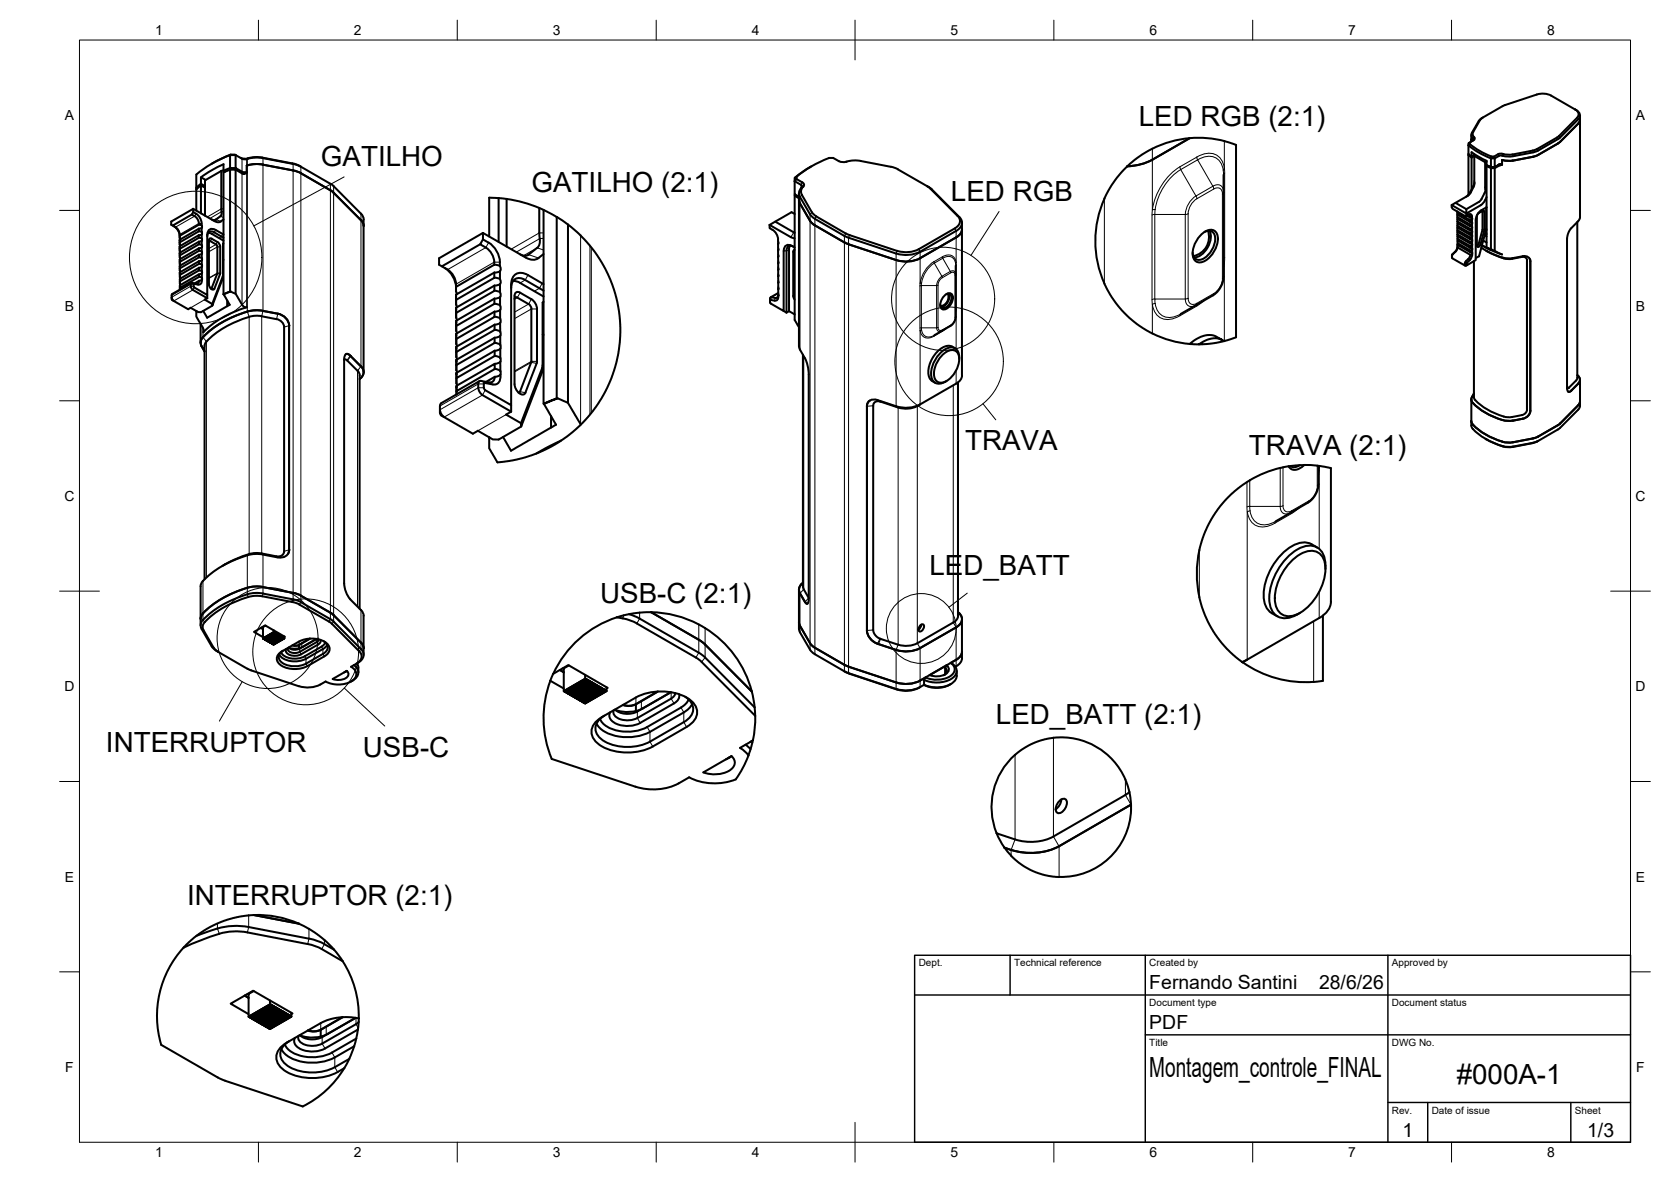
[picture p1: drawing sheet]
<svg xmlns="http://www.w3.org/2000/svg" width="420mm" height="297mm" viewBox="0 0 420 297" stroke-linecap="round" stroke-linejoin="round" font-family="sans-serif">
<!-- layer: Visible -->
<g fill="none" stroke="#000" stroke-width=".51">
<path d="M57.8 39l.2-.2 1.2 .2zM57.8 39v3.2h1.4l-.1 .4M57.9 39a28.7 28.7 0 0 0-8.5 4.9M58 38.8l-4.8 2.4M59.2 39v3.2l1.9 1.1 .9-.1M59.2 39l1.7 .9M60.5 39.7l.7 .2 1.1-.1M60.9 39.9a3.8 3.8 0 0 0 2.4-.2l2.3-.1 8.1 1.6M62.3 39.8a7.1 7.1 0 0 1 3.7-.2l8.7 1.8 9.2 5.4M289.8 37.4l-3.8 2.2-2.6 2.2M299.1 34.7l-9.3 5.4M307.8 35.5l3 .9v48.4l-3 .9"/>
<path d="M307.9 35.4a25.9 25.9 0 0 0-18.1 2M369.2 36.5a19.2 19.2 0 0 0 5.7 3.3v2.2h.9h-.8l-1.2-.5M369.2 39l.8 .6M369.2 38.7l.8 .6M369.2 36.5v12.4M369.5 36.2v-.4l-.3 .2v.5M369.5 36.2l-.3 .3M369.6 36.2a18.8 18.8 0 0 0 5.4 3.1M370 35l.1 .5M370 34v1.6M370 38.3v1M370 39.6v8"/>
<path d="M370 38.2l3.8 2.2v1.1M370.4 34.8v.1M370.4 34.9l-.1 .5M370.7 39.2v7l-.2 .8M370.7 39.2l-.7 .4M370.7 39.2l2.7 1.6M370.7 39l-.7 .3M370.7 34.5l.1 .5-1.3 .8M370.7 38.7v.5M372.9 29.5l-.8 .7-1.7 2.9a1.14 1.14 0 0 0 .3 1.4M375 39.3h.7l.1 .5h-.9zM375.8 39.8v2.2l1.3-.7h.6"/>
<path d="M378 38.7l.9 .2 1.4-.1M378 38.7l-.5-.1a2.45 2.45 0 0 0-1.8 .7M385.4 37.9l-5.1 .9M391.7 36.1l-5.9 3.2-5.9 1.1-2.2-.2M391.7 35l-5.9 3.2-5.9 1.1-2.8-.2-1.3 .7M392 34.2l-5.5 3.2-1.1 .4M396.1 27.5a1.24 1.24 0 0 1 .4 2.1l-4.5 4.6M396.3 27.6a1.37 1.37 0 0 1 .5 2.3M396.3 27.7l-6.8-3.9-1.2-.3-1.3 .1-9.2 3.1-5.7 3.3-2 3.3a1.21 1.21 0 0 0 .2 1.5M396.8 30l-5.1 5M397.3 30.1l-.5 1-5.1 4.9M397.3 29v25.6"/>
<path d="M43.8 56.9l.7 .6 .5 .9 .2 1.4M45.2 58.9v.4M45.2 59.8l.1 .4M45.2 59.2v.6M48.2 53.9l-4.8 2.8a2.56 2.56 0 0 1 1.8 2.2M48.6 52.5l6.1 3.3a1.65 1.65 0 0 0 1.5-.7M48.6 52.5v.8a3.2 3.2 0 0 1 2.1 2.8M48.6 53.3l-.4 .6a2.52 2.52 0 0 1 1.8 2.6M48.6 52.5l-5.5 3.2v.8l.3 .2M49.4 43.9v3.2M49.6 47.4l-.2-.3v5.8M50 56.5l-4.8 2.8"/>
<path d="M50 56.5a.55 .55 0 0 1 .8 .5 .55 .55 0 0 1-.8 .5M50 59.7l.7 .2M50 58.1l.7 .2M50.5 46.6v7M50.5 46.6l1 .6M50.5 46.2l.1 .4M50.5 46.2l1 .6M50.6 46.6l-1.2 .9M50.6 46.2l-1.2 .9M50.7 56.2v.4M50.7 57.3v1M50.7 58.9v1.6"/>
<path d="M50.7 58.3v.6M50.7 58.9l-.7 .2M51.7 45.2l-1.2-.7v1.7M52.1 59.4a1.08 1.08 0 0 1 .5-1.1 1.08 1.08 0 0 1 1.3 .1l2.3 1.3M52.4 58.5l.5 .1 3.3 1.9M55.6 43l.1 10.9-.3 .5-1.3 .9-.9-.1M55.6 43l-4.1 2.3v8.9M56.2 58.9a6.5 6.5 0 0 0-3-1.4 1.32 1.32 0 0 0-1.1 1.5v15.1l-3.2-1.9-.2-.3M56.2 41.3v1.6l.4 .2M56.2 42.8l-.5 .1M56.2 41.3l-3 1.5-2.6 1.7M57.8 42.2l.1 .4"/>
<path d="M57.9 42.6l-1.7 .7v30.6M57.9 42.2l-1.7 .7M59.2 42.6v31.2M61.3 43.7l.7-.2-.8 .2-2-1.1h-1.4v30.7a2.81 2.81 0 0 1 2.3 1.9l1 1.6 .5 .4h.4a25.5 25.5 0 0 0-10.9 6.3v-.9l-.7-1.4a3.9 3.9 0 0 1-1-3M62 43.3l-1 .3M73.7 42.8l-7.6-1.4a8.4 8.4 0 0 0-4.1 .2v1.7M73.7 42.8l2 .7M73.7 41.2l2 .7M75.6 43.5l8.3 4.9M83.9 48.4l6.9 6.9 .5 .7 .1 .8M83.9 46.8l6.9 6.9 .5 .7 .1 .7M91.4 55.1v38.4"/>
<path d="M121.4 58.5l10.8 6.2a3.2 3.2 0 0 0 4.5-.9M121.4 58.5v1.7l1.5 .8M121.4 58.5l-11 6.4v1.6l.7 .4M123 59.4v-9.7l2.4 .1v11M125.4 49.8l2 .2a33.3 33.3 0 0 1 8.2 2.3M127.4 50v12M135.6 52.3v6.2a7.3 7.3 0 0 1-.2 3.5l-2.5 2M135.6 52.3l1.1 .4M140 54.5l2.8 1.9M142.8 56.5v44.7M142.8 56.4l3.2 2.8M146 59.2l3.6 4.2 2.5 4.1 2 4.4 1.2 4.2 .7 5.6-.1 4.3-.8 4.7-1.6 5-2.2 4.3-3 4.3-3.5 3.5-4.3 3.3-2.7 1.6-3 1.3-2.7 .9-3.3 .8-3.7 .5-1.3-2.2a3.9 3.9 0 0 1-.8-3.3l.1-.8"/>
<path d="M193.5 56.5l5.4 3.1 .9 .3M193.5 56.5v.8l.7 .4M194.2 57.7l.7 .7 .6 .8 .1 1.5M194.9 55.7l4.9 2.8M199.8 49.2v31.2l1.1 1.8M199.8 48.8v.4l1.1 .6M199.8 53.8l-.8-.5-5.5 3.2M199.8 44.7l.5-.3v.6l-.5 .5zM199.8 45.5l1.6 .9 .3 .5a2.34 2.34 0 0 0-.6 2.6l2.6 4.4 1.2 1.1 7.9 4.5 12.5 4.2M199.8 45.5v3.3l1.1 .6M200.3 45l1.7 1.1 .2 .5-.3 .4M200.9 48.6v38.3l.2 1a10.8 10.8 0 0 1 1.9 3.7l.4 2.5-.1 56.4"/>
<path d="M200.9 50.2l.2 .9 3.1 5 8.1 4.8 1.1 .5M201.9 46.9a1.66 1.66 0 0 0-.3 2.1l3 4.9 8.1 4.8M203.7 42l-3.9 2.7M204 41.8l-.4 .2M210.9 40.5l-1.4-.8h-1a28.3 28.3 0 0 0-8.2 4.7M212.7 58.7l12.9 4.4M216.4 40.5l8.7 1.7 8.1 4.6M216.4 40.4a12.1 12.1 0 0 0-4.4 .4l-1-.3M233.2 46.8l7.6 7.5M233.2 46.8l1.1 .8 6.9 7M240.8 54.3a1.86 1.86 0 0 1-.7 3.1l-9.1 5.2a7.1 7.1 0 0 1-5.4 .4M241.2 54.5a2.06 2.06 0 0 1-.8 3.5l-9 5.3"/>
<path d="M241.9 56v38.4a2.42 2.42 0 0 1-1.5 2l-9 5.2M241.9 57.6a2.42 2.42 0 0 1-1.5 2.1l-9 5.2M283.4 41.8l-2.5 2.8-1.7 2.5a25.9 25.9 0 0 0 4.3 32.3l2.5 2.1 3.8 2.3M289.8 40.1a14.1 14.1 0 0 1-6.4 1.7M301.8 59.2a3.1 3.1 0 0 1 3.5-1.2 3.1 3.1 0 0 1 .7 3.6 6 6 0 0 1-4.2 4.3 1.88 1.88 0 0 1-1.9-2.2 7.1 7.1 0 0 1 1.9-4.5zM302.9 58.3a1.71 1.71 0 0 1 1.9 0 1.71 1.71 0 0 1 .8 1.8 5.7 5.7 0 0 1-4 5.2 1.61 1.61 0 0 1-1.7-1.8M303.7 58a4.9 4.9 0 0 1-3.6 6.4M304.1 58a5.3 5.3 0 0 1-2.3 6.2l-1.6 .5M307.7 43.9v25.8l-.3 1.3-.8 1.6-1.2 1.4-8.5 4.9M365 51.5l1-.5 2.7 1.6v1.1zM365 51.5v.6l.3 .4 3.2 1.8 .2-.1M366.5 54.6v.4l3.2 1.9v-.5"/>
<path d="M366.5 56.8v.4l3.2 1.8v-.4M366.5 58.9v.5l3.2 1.8v-.4M366.5 55.7v.4l3.2 1.8M366.5 56.8l3.2 1.8M366.5 55.7l3.2 1.8M366.5 57.8l3.2 1.9M366.5 57.8v.5l3.2 1.8M366.5 54.6l3.2 1.8M366.5 58.9l3.2 1.9M366.5 53.2v.3M366.5 59.6v.4M366.5 54v.6"/>
<path d="M366.5 55v.6M366.5 56.1v.6M366.5 57.2v.6M366.5 59.4v.2M366.5 58.3v.6M368.7 54.2l1 .5M368.9 54h.5l.3 .4M369.1 49.2l-3.1 1.8M369.7 54.5v.2M369.7 55.3v.5M369.7 57.5v.4M369.7 55.3l-3.3-1.8v.4l3.3 1.9"/>
<path d="M369.7 56.8l.4 .2v.4M369.7 54.7l.4 .1M369.7 57.5l.4-.1v.7M369.7 57.9l.4 .2M369.7 55.8l.4 .1M369.7 59.7v.4M369.7 56.4l.4-.1v.7M369.7 59l.5 .2M370.1 54.5v.3M370.1 55.2v.7M370.1 54.8v.4l-.4 .1M370.1 55.9v.4"/>
<path d="M370.1 59.5v1.9l-.4-.2M370.1 58.5v.7M370.1 58.5l-.4 .1M370.1 58.1v.3M370.1 59.2v.3M370.2 59.5l-.5 .2M370.4 46.9l-.9 1.7-.9 .9M370.5 47l-.9 1.6-.5 .6M370.7 45.9l-.3 .9M371.1 55.3v10.1l-2.4 1.3h-.3l-.1-.2M372.5 52.8l-1 1.1-.4 1.4M372.5 53.1l.3 .2a15.5 15.5 0 0 1-1 8l-.2 .3-.2-.1"/>
<path d="M372.5 50l-.7 .8-3.1 1.8M373.2 53.3v4.4M373.3 53.3l-.3-.4-.2 .1-1 .5-.4 .6-.1 7.6 .2 .4 .5-.2 .3-.5 1-3.7M373.3 59.1l.5 .3M373.4 50.4l-1.1 1.2-3.6 2.1v.5l.8-.4 .6 .3v.4M373.4 58.7l.4 .2M373.4 40.8v6.3M373.4 47.1v1.2l-.9 1.7M373.5 58.4l.3 .2M373.8 52.1l-.1 5.6M373.8 52.1l-1.3 .7M373.8 57.7l-1.9 6.7-.8 .5"/>
<path d="M373.8 58l-.2 .1M373.8 49.6l-.4 .8M373.8 41.5l.5 .3M373.8 41.8l1.1 .4M373.8 40.7l-.4 .1M374 41.6l-.2 .2v20.4M374.3 41.8l.7 .2M374.9 42.3v20.4M375.8 42.3v20.7M376.9 41.4l.3 .1M377.2 41.3l.5 .1-.8 .2-1.1 .7h-.9M377.7 41.3l-1 .2"/>
<path d="M377.7 40.2v1.1M395.1 57.4l-.8 1.2-.3 1.4v37.6M396.6 55.8v39.1M397.3 54.6l-.3 .7-1.9 2.1M43.2 74.7l.1 .5 .4 .4M45.2 60.5h.1M45.2 61.9l4.8-2.8v.7l-4.8 2.7v.6M45.2 63.7v1.1v-.6M45.2 60.2l4.8-2.7v.6l-4.8 2.8v.6M45.2 60.2v1.3M45.2 61.9v1.2M45.2 61.5l.1 .3"/>
<path d="M45.2 62.1h.1M45.2 63.1l.1 .4M45.2 63.7h.1M45.2 64.8v.5M45.2 63.5v.2M45.2 61.9v.2M45.2 60.2v.3M45.2 65.4h.1M45.2 68.6v1.1M45.2 66.4v.6M45.2 67h.1M45.2 68.1v.5"/>
<path d="M45.2 68.6h.1M45.2 69.7v.5M45.2 71.7l4.8-2.8 .1 .7-4.9 2.8zM45.2 71.8v1v-.4M45.2 70.2v1.2M45.2 70.2h.1M45.2 70.7v1.1M45.2 69.1v.6M45.2 71.8h.1M48.1 71.1l-4.8 2.8-.1 .3 .1 1.2 4 2.3 .6-.3 1.9 1 .7 .1 2.9-1.7M48.5 72.9l3.6 2M48.7 71.4v.5"/>
<path d="M49.4 78.2h.1M50 62.4v.6l-4.8 2.8v.6M50 64v.7l-4.8 2.7v.7M50 60.7l-4.8 2.8v.7l4.8-2.8M50 62.4l-4.8 2.8v1.2M50 64l-4.8 2.8v1.3M50 60.7v.7M50 63l.7 .2M50 61.4l.7 .2M50 64.7h.3a.47 .47 0 0 1 .5 .2 .47 .47 0 0 1-.1 .5M50 65.6v.7l-4.8 2.8M50 67.3l-4.8 2.8v.6l4.8-2.7"/>
<path d="M50 65.6l-4.8 2.8v.7M50 67.3v.7M50 65.6l.7-.2 .1 2.8M50 67.9l.3 .1a.47 .47 0 0 1 .5 .7l-.7 .2M50.1 66.3l.7 .2M50.1 70.6l.7-.3a.92 .92 0 0 1-1 1.2l-1.1-.1M50.1 70.6l-1.1 .6M50.1 69.6l.7 .3v.4M50.1 70.6a.61 .61 0 0 1-.8 .7l-1-.2-.3 .1v1l.5 .7M50.7 60.5v1.1M50.7 62.2v1.1M50.7 60.5l-.7 .2"/>
<path d="M50.7 61.6v.6M50.7 63.8v1.1M50.7 63.8l-.7 .2M50.7 63.2v.6M50.7 62.2l-.7 .2M50.8 68.7v1.2M50.8 67l-.7 .3M52.1 74.9l-.6 .4 1.9 1.1M52.1 74.1v.8M52.9 60.6l1.4 .8 .4 .6M52.9 60.6h-.3v.2M54.6 68.8l-1.5 3.7"/>
<path d="M54.7 60.8l-1.5-.8-.2-.1-.4 .2-.1 11.4 .4 .9a.6 .6 0 0 0 1 .1l1.4-3.6M54.7 62v6.6M54.7 60.8l.5 .5 .2 .7v6.6M54.7 68.6v.1M55.4 68.6l-.1 .3M56.1 65.2l.1 .1M56.1 69.1l-2.7 7.3M56.2 61.2h-.1l-.1 8.7-2.6 6.9v-.4M56.2 73.9v.1M56.2 74l1.6 2.6-5.7 3.2-1-1.7M57.1 75.5v1.4M57.9 73.2l-1.7 .7"/>
<path d="M58 73.2l-1.7 .8M62.7 79.6a22.4 22.4 0 0 0-11.1 6.8l-.2 59.2M65.8 79.5l3.7 .7a2.26 2.26 0 0 1 1.9 2M65.8 79.5l-1.6-.2-1.5 .3M111.8 67.3a6.3 6.3 0 0 1 2.9 5.9M114.7 74.5v2M114.7 74v1.4M114.7 72.1v1.1M114.7 73.2l.2 .7M114.7 74.5h.1M114.7 74v.5M114.7 75.3l.2 1.9"/>
<path d="M114.7 77.8h.1M114.7 77.3v.5M114.7 78.6l.2 1.9M120.7 61.4l-9.6 5.5a5.1 5.1 0 0 1 3.6 5.2M121.4 60.2l-.7 1.2a5.1 5.1 0 0 1 3.6 5.1M122.9 61a6.3 6.3 0 0 1 2.8 4.9M124.3 66.5l-9.6 5.6M124.3 68.5v1.3l-9.6 5.6M124.3 68.5l-9.6 5.5M124.3 66.5h.4a.99 .99 0 0 1 1.1 .5 .99 .99 0 0 1-.1 1.1M124.3 69.8l1.4 .4M124.3 71.8v1.3l-9.6 5.5"/>
<path d="M124.3 76.4l-9.6 5.5v-1.3M124.3 71.8l-9.6 5.5v2.5M124.3 75l-9.6 5.6M124.3 75v1.4M124.3 73.1l1.4 .4M124.3 76.4l1.4 .4M124.3 78.3v1.3l-9.6 5.6M124.3 78.3l-9.6 5.6M124.4 79.6h.4a.97 .97 0 0 1 1.1 1 .97 .97 0 0 1-1.1 1h-.4M125.7 65.9v1M125.7 68.2v2M125.7 71.4v2.1"/>
<path d="M125.7 70.2a1.08 1.08 0 0 1 0 1.2M125.7 68.2l-1.4 .3M125.7 73.5l.2 .7-.2 .5M125.7 74.7v2.1M125.7 71.4l-1.4 .4M125.7 74.7l-1.4 .3M125.7 76.8l.2 .3a.94 .94 0 0 1-1.2 1.2h-.4M125.8 77.9v2.2M128.5 72.4a2.16 2.16 0 0 1 1.1-2.3 2.16 2.16 0 0 1 2.5 .3l4.6 2.6M129 70.6l1.4 .3 6.3 3.6M130.1 74.8l2.8 1.6M130.1 74.8l-.5-.1-.2 .5"/>
<path d="M130.8 63.9a1.98 1.98 0 0 0 2.1 .1M132.9 76.4l.5 .5 .2 .7M133.6 75.2l-2.8-1.7a.87 .87 0 0 0-1 0 .87 .87 0 0 0-.4 .9v22.1a2.54 2.54 0 0 0 2.3 2.6l.4-.4 2.8-7.4M133.6 77.6v13.2M133.6 75.2l1 1 .4 1.4v13.2M136.7 75.9l-.3 .1v17.1l-5.4 14.1v-.9M136.7 71.4l-3.9-2.3a2.59 2.59 0 0 0-3-.3 2.59 2.59 0 0 0-1.3 2.8v30.2l-6.5-3.8-.3-.3 .1-1.5 2.1 .4a1.77 1.77 0 0 0 1.9-2.4M195.6 60.7v.6M195.6 64.6l.1 1.6M195.6 61.3v1M195.6 63v1M195.6 62.3v.6"/>
<path d="M195.7 64v.6v-.3M195.7 62.7v.2M195.7 61.1v.2M195.7 66.2v1.6M195.7 67.8v1.6M195.7 69.5v3.2M195.7 72.7v1.2M195.7 73.6l-1.9 1.1M195.7 73.9v.4v-.1M195.7 74.3a.92 .92 0 0 1-1 1.2l-1-.1-.1 .1M195.7 66v.2M195.7 67.6v.2"/>
<path d="M195.7 69.2v.2M195.7 70.9v.2M195.7 72.5v.2M195.7 61l-.1 .1M195.7 64.3l-.1 .1M195.7 74.2h.1M195.7 62.7h-.1M197 78.2l.8 .4M198.4 78.2l1.4 .8M198.4 78.2l-.6 .4M198.6 61.8l-.2 .9v15.5M199.5 62a1.08 1.08 0 0 0-1.2-.1 1.08 1.08 0 0 0-.5 1.1v15.6"/>
<path d="M199.8 62.8l-.3 .5v11.1l.3 .9M199.8 62.2a1.75 1.75 0 0 0-2.4-.2l-.4 1v15.2l-3.3-2.1-.1-1 .2-.4 1.2 .2a.63 .63 0 0 0 .7-.7M213.4 61.4l11.9 3.9M231.4 64.9a7.9 7.9 0 0 1-6.1 .4M231.4 63.2a7.9 7.9 0 0 1-6.1 .5M237.6 74.2a1.13 1.13 0 0 1 1.5-.4 1.13 1.13 0 0 1 .4 1.5 2.52 2.52 0 0 1-2.6 2.4 2.52 2.52 0 0 1 .7-3.5zM237.9 73.9a.95 .95 0 0 1 1.2 .2 .95 .95 0 0 1 .1 1.2l-.6 1.3a1.18 1.18 0 0 1-2.1 .4l-.1-.5M238.4 73.8a2.44 2.44 0 0 1-1.9 3.2M238.5 73.8a2.62 2.62 0 0 1-1.9 3.4M240.3 66.8l-.1 13.6-.9 1.3-4.4 2.6M365.2 64.9l3.2 1.9M365.3 63.8l-.2 .6"/>
<path d="M366 63.2l-.7 .6M366.5 61.1l3.2 1.8v.5l-3.2-1.9zM366.5 62.2l3.2 1.8 .5-.1M366.5 60.6v.5M366.5 62.2l-.5 1M366.5 61.9l-.4 1.1-1 1 .1 .9M366.5 61.5v.7M366.5 60.4v.2M368.8 66.2v.4M368.8 66.5l.1 .1M369.5 65.4l-.7 .8M369.7 61.9l-3.2-1.9v.4l3.2 1.9"/>
<path d="M369.7 61.9v.4M369.7 61.9l.4-.2 .1 .9-.2 .2-.3 .1M369.7 62.3l.5 .2M369.7 60.1l.5 .2M369.7 64l-.3 .8-1 1.1-.1 .7M369.7 63.4l.5 .1M370.2 61.4v.3M370.2 63.8l-.1 .7-.6 .9M370.2 60.6l-.5 .2M370.2 62.8v.7M370.2 63.6v.2M372.5 62.2a14.2 14.2 0 0 0 7.4 2.7l3-.5a1.42 1.42 0 0 1 1.9 1.3l-.2-.7"/>
<path d="M372.6 61.6l2.2 1.2-.7-.5M372.9 61.8l2.3 1.2 2.5 .9-2.8-1.2M372.9 60.5l.9 .4M373.6 63l1.5 .7a8.4 8.4 0 0 0 5.1 1.4l2.5-.5a.97 .97 0 0 1 1.3 .8M373.8 62.2l1.1 .5M383.9 65.4l.1 37.6a1.51 1.51 0 0 1-1.3 1.3l-2.9 .5a13.6 13.6 0 0 1-7.7-3.1l-.6-.6a1.72 1.72 0 0 1-.9-1.3v-34.2M384.8 65.7v37.5a2.26 2.26 0 0 1-1.9 2l-2.5 .5M50.4 81.4v4.7M50.7 87l.7 1.3M71.4 82.2v56.3M72.7 81.8v56.4M72.7 81.8a3.3 3.3 0 0 0-2.9-3l-3.7-.7a10.1 10.1 0 0 0-6.4 1.1 21.8 21.8 0 0 0-9 6 1.75 1.75 0 0 0 0 1.8"/>
<path d="M86.5 90.4l.3-.1 .4 .2 2.7 2.7 .4 .5 .1 .6M87 89h.5l.6 .4M88.1 89.4l2.7 2.7M88.1 89.4l-.4-.4h-.7l-.4 .7-.1 .6v56.3M88.2 89.5l2.5 2.6M90.4 94.3v58.7M90.8 92.1a1.95 1.95 0 0 1-.4 3.1M114.7 81v2.1M114.7 84.3v2.1M114.7 83.9v1.3M114.7 81.9v1.2M114.7 81h.1"/>
<path d="M114.7 83.1l.2 .7M114.7 83.9v.4M114.7 80.6v.4M114.7 87.2v1.3M114.7 87.5v2.2M114.7 85.2v1.2M114.7 84.3h.1M114.7 86.4l.2 .7M114.7 87.5h.1M114.7 87.1v.4M114.7 90.4l9.7-5.5v1.3l-9.7 5.5v1.3zM114.7 88.5v1.2"/>
<path d="M114.7 89.7l.2 .6M114.8 90.8h.1M114.8 93l.1 .6M114.8 93.7v.3M114.8 90.4v.4M114.8 97l9.6-5.6v1.3l-9.6 5.6zM114.8 97.3v1.8v-.8M114.8 94v2.3M114.8 95v1.3M114.8 94h.1M114.8 96.3l.1 .6M114.8 97.3h.1"/>
<path d="M114.8 97v.3M120.2 96.5a2.69 2.69 0 0 0 1.1 2.8l7.2 4.1M120.5 95.8l-9.6 5.5-.3 .7v1.8l.4 .6M121 95.7a.62 .62 0 0 0-.7 .8M124.4 81.6v1.3M124.4 81.6l-9.7 5.6M124.4 82.9l-9.7 5.6M124.4 82.9l.8 .1 .6 .4M124.4 86.2l.8 .1 .6 .4M124.4 89.5l-9.6 5.5v-1.3M124.4 88.1l-9.6 5.6M124.4 88.1v1.4"/>
<path d="M124.4 89.5l.8 .1 .6 .4M124.4 94.7a1.25 1.25 0 0 1-1.4 1.4l-2-.4M124.4 92.7l.5 .1a.95 .95 0 0 1 .9 .9 .95 .95 0 0 1-1 1h-.4l-2.2 1.3M125.8 81.2v2.2M125.8 84.4v2.3M125.8 83.4l.1 .6-.1 .4M125.8 84.4l-.6 .3-.8 .2M125.8 86.7v.9M125.8 87.7v2.3M125.8 87.7l-.6 .3-.8 .1M125.8 90v3.3M125.8 90.9l-.6 .4-.8 .1"/>
<path d="M133.6 91.1l-2.9 7.3-.3 .3M133.6 90.8v.2M135 90.8l-.1 .5M136.4 84l.3 .1M136.4 91.8l-.1 .7-5.3 13.8M201.9 89.2v58.2l.2 .7 1.2 2.2M236.8 89.4a3.1 3.1 0 0 1 3.5-1.2 3.1 3.1 0 0 1 .6 3.6 6 6 0 0 1-4.1 4.4 1.88 1.88 0 0 1-2-2.3 7.1 7.1 0 0 1 2-4.5zM238 95.7l-.4 .3M240.2 87.5a2.83 2.83 0 0 0-3.9 .3 7.1 7.1 0 0 0-2.6 7.1l.3 .5 1.1 .8M240.9 96.1v58.7M241.2 90.2a2.34 2.34 0 0 0-2.2-2.9 6.9 6.9 0 0 0-4.6 8 2.1 2.1 0 0 0 3.2 .6M289.8 83.8a25.9 25.9 0 0 0 9.4 2.6"/>
<path d="M307.3 85.5a4.9 4.9 0 0 0-4.3-1.2l-2.2 .9-1.7 1.2 4.1 .1 4.5-.8a4.9 4.9 0 0 0-5.7 .5l-.5 .3M307.9 85.7h-.2M370.6 98.9a1.77 1.77 0 0 0-.5 2l.2 .4M394 97.6l.2 .8h.5l.4-.2M395.1 98.2l-.4 .3h-.4M396.6 94.3a1.31 1.31 0 0 1 .2 2.1M396.6 94.9l-.3 .8-1.8 1.7-.5 .1M396.8 96.4l-1.7 1.8zM397.3 95.4v6.6l-.5 .9M110.6 103l.2 .8 .9 1M111 104.4l7.9 4.6 1.3-.7 3.7 2.1 1.5 .1 5.6-3.3M123 109.9v.2"/>
<path d="M128.5 103.4l-1.2 .8 3.7 2.1M128.5 101.8v1.6M136.7 101.5l3.5-1.4-3.4 1.4M138.6 104.6v2.8M140 100.1v-45.6l-3.3-1.7v48.7l3.1 5.2-11.3 6.6-2-3.5M140.2 100.1l1 .4a3.2 3.2 0 0 1 2.4 2.1l2.4 4.1M141.1 110.7l-6.3 3.3M218 102.1v56.6l.2 .9 .6 .9 1.1 .9 .8 .4M218.8 100.6l-.6 .6-.2 .9M220.7 100.5l4.6 1.6M220.7 100.5a1.83 1.83 0 0 0-2.7 1.6M231.3 101.7a6.3 6.3 0 0 1-5.5 .7l-4.9-1.6-1 .3-.3 .7v56.7l.3 .9 .9 .9 5 1.7 1.5 .3h1.4l2-.7"/>
<path d="M231.4 101.6a7.9 7.9 0 0 1-6.1 .5M322.6 117.5h-.3a25.9 25.9 0 0 0-8.4 3.4l-4.1 3.1-1.8 1.8-1.8 2.2-1.5 2.3-1.3 2.4-1 2.6-.8 2.9M324 117.2l-1.4 .2M326.8 116.9a2.11 2.11 0 0 1-2.4 .2M327.9 116.9l-3.9 .3M327.9 116.9a2.63 2.63 0 0 1-3.5 .8l-.4-.5M328 116.8l3.2 .2M331.2 117l3.4 .6v33.6a5 5 0 0 1-2.9 4.1l-19.3 11.1M331.5 117.1v5.2l-.5 1.5-.7 1.2-1.1 1.1-8.5 4.9M370 100.4v6.5l.3 .9M370 105.8l.3 .9M370.4 106.7a16.1 16.1 0 0 0 9 4.5l6.8-1.2 5.5-3.1"/>
<path d="M370.4 101.3a15.9 15.9 0 0 0 9 4.5l1-.1M370.4 107.8a15.9 15.9 0 0 0 9 4.5l6.1-1.1 1.3-.4M373.5 110.3l1.4 .7a8.9 8.9 0 0 0 5.4 1.3l5.1-.9M391.7 107.9l-5.2 3-1.1 .4M392.3 106.4l-.6 .4M396.8 102.9l-5.1 5M397.3 100.9l-.5 .9-4.5 4.7M71.4 138.5a1.45 1.45 0 0 1-1.9 1.3l-3.7-.7a10.2 10.2 0 0 0-6.4 1.3l-2.9 1.5M72.5 139.1l.2-.9a2.12 2.12 0 0 1-2.8 1.9M301.6 138.2a27.3 27.3 0 0 0 0 11.9M331.2 137.6a5.5 5.5 0 0 0-7.3 .3 15.4 15.4 0 0 0-6.1 12.6 4.9 4.9 0 0 0 3.4 4.4M50.7 158.1l3 4.9 8.5 5.1"/>
<path d="M51 146l-.4 .6-.2 .7v9.8M51.2 158.4l2.5 4.4M56.5 141.9l-.6 .3M62.4 150l1.2-.2h1.8l8.1 1.5 1.5 .5 8.2 4.8 7.1 7.1a1.85 1.85 0 0 1-.7 3.1M62.4 150a23.5 23.5 0 0 0-11.2 6.7 1.57 1.57 0 0 0 0 1.7M65.6 157.8l.5 .3M66 157.6l.1 .1M66.8 157.2l-.7 .4v2.8M68.8 158.4v.5l-2.7 1.6M69 159h.1M69.1 159l-2.8 1.6M69.1 159h.1"/>
<path d="M69.1 159.1h.1M69.2 159.1l-2.7 1.6M69.2 159.1h.1M69.3 159.1v.1M69.3 159.1l-2.7 1.6M69.3 159.1l.1 .1M69.4 159.2l.2 .1-2.7 1.6M69.4 159.2l-2.7 1.6M69.6 159.3l.1 .1M69.7 159.4l-2.7 1.5M69.7 159.4l-2.6 1.6M69.8 140.1l-3.7-.8a10 10 0 0 0-6.4 1.1 23.5 23.5 0 0 0-8.7 5.6"/>
<path d="M69.9 159.5l-2.7 1.5M70 159.6h.1M70.1 159.6l-2.8 1.5M70.1 159.6h.1M70.1 159.6l.1 .1M70.2 159.6l-2.7 1.6-.1-.1M70.2 159.6v.1M70.3 159.7v.1M70.3 159.7l-2.7 1.6M70.3 159.7h.1M70.4 159.8l-2.7 1.6M70.5 159.9h.1"/>
<path d="M70.6 159.9l-2.7 1.5M70.6 159.9h.1M70.6 159.9l.1 .1M70.7 159.9l-2.7 1.6M70.7 159.9h.1M71.5 159.9v.5l-2.7 1.6M73.7 149l-7.6-1.5a10.1 10.1 0 0 0-6.4 1.1 20.8 20.8 0 0 0-9.1 6.2l-.2 .7M73.7 150.6l-7.6-1.5a10 10 0 0 0-6.4 1.1 22.1 22.1 0 0 0-9 6 1.75 1.75 0 0 0 0 1.9M73.7 150.6l2 .7M73.7 149l2 .7M75.6 149.7l8.3 4.9M75.6 151.3l8.3 4.9"/>
<path d="M83.9 154.6l6.9 6.9 .5 .7 .1 .7M83.9 156.2l6.9 6.9a2.07 2.07 0 0 1-.8 3.5l-1.7 1a1.95 1.95 0 0 1 1.3 1.8 1.95 1.95 0 0 1-1.3 1.9 7.1 7.1 0 0 1-6.4 0M86.5 146.6l.2 1.2 .7 1.9 .7 .9 3 3 .3 1.1M91.4 154.8v9.8M158.2 154.3l2.6 1.2M160.1 156.7l15.8 9.2 14 14M160.1 156.7l-2.2-1-2.8-.6a26.6 26.6 0 0 0-16 14.2M160.8 154l-3.3 .5-2.4 .6M160.8 155.5l14.9 8.5 1.6 1.2M163.7 153.9a26.6 26.6 0 0 1 12 3M163.7 153.9l-2.9 .1M163.7 153.8l12 7"/>
<path d="M175.7 156.9l1.6 .9M177.3 157.8a26.6 26.6 0 0 1 11.7 16M200.9 156.4l.2 .9 2.6 4.3 1.2 1.2 7.9 4.5 12.5 4.2M200.9 148.2v10.1l2.8 5M201.9 146.4a2.11 2.11 0 0 0-.8 2.7l1.3 2.2M202.4 151.2l.6 .5M203.4 150.4l-.3 1.3-.4-.1-.3-.4M218 158.4a3.9 3.9 0 0 0 2.7 3.4M231.4 157.2l.7-.3a1.16 1.16 0 0 1-1 1.8 1 1 0 0 1 .3-1.5zM231.7 157l-.3 .7-.5 .5M239.7 156.4l-9 5.3M240.9 153.8l.3 .4"/>
<path d="M240.9 154.8l-.4 1-.8 .6M241.2 154.2a2.06 2.06 0 0 1-.8 3.4l-9 5.3M241.9 155.6v9.8a2.7 2.7 0 0 1-1.7 2.2M301.6 150.1l1.5 4.8 1.4 2.9 1.6 2.4 2.5 2.9 2.9 2.7 .9 .6 1.1-.6M324.4 141.3a7.6 7.6 0 0 1 6-2.8 3.9 3.9 0 0 1 2.9 4.5 13.8 13.8 0 0 1-7.3 11.5 3.6 3.6 0 0 1-5.4-3.1 13.5 13.5 0 0 1 3.8-10.1zM326.9 154l-.7 .4M332.6 154.7v16.4l-1.1 .1a27.5 27.5 0 0 1-19-4.8M333.3 142.2v.8M333.3 142.2a4.5 4.5 0 0 0-3.2-5 8.9 8.9 0 0 0-7.5 4 13.7 13.7 0 0 0-3.2 11.3 3.9 3.9 0 0 0 5.8 2.4l1-.5M53.7 162.7l1.1 1.1M62.2 168.1l12.9 4.4a7.3 7.3 0 0 0 5.5-.5M66.1 160.5l2.7-1.6h.2l-2.8 1.6"/>
<path d="M66.1 160.1l-2.2-1.3 2.8-1.6 4.9 2.8-.1 .1M66.2 160.4h.1M66.2 160.4l2.7-1.5zM66.3 160.5l2.7-1.6zM66.4 160.6l2.7-1.6zM66.4 160.6h.1M66.4 160.6l.1 .1M66.5 160.6h.1M66.5 160.6l2.7-1.5zM66.6 160.7h.1M66.7 160.7h.1M66.7 160.7l2.7-1.5z"/>
<path d="M66.7 160.8h.1M66.8 160.8l.1 .1M66.8 160.8l2.7-1.6zM66.9 160.9h.1M66.9 160.9l2.7-1.6zM67 160.9h.1M67.1 160.9l2.6-1.5zM67.2 161l2.6-1.5zM67.3 161.1h.1M67.3 161.1l2.7-1.6zM67.4 161.1l2.7-1.5zM67.5 161.2h.1"/>
<path d="M67.5 161.2l2.7-1.5zM67.6 161.3h.1M67.7 161.3l2.7-1.6zM67.7 161.3v.1M67.8 161.3l.1 .1M67.8 161.4l2.7-1.6zM67.9 161.4h.1M67.9 161.4l2.7-1.5zM67.9 161.5h.1M68 161.5l2.7-1.6zM68 161.5h.1M68.1 161.6h.1"/>
<path d="M68.2 161.6l2.6-1.6zM68.3 161.6h.1M68.3 161.6l2.7-1.5zM68.4 161.7l2.7-1.5zM68.5 161.8h.1M68.5 161.8l2.7-1.6zM68.6 161.8v.1M68.6 161.8l.1 .1M68.7 161.9l2.7-1.6zM68.8 161.9l2.7-1.5zM68.8 161.9h.1M70.2 164.5a5.2 5.2 0 0 0 5.8 1.4l1-.4"/>
<path d="M70.3 164.1l4.9-2.9a6.4 6.4 0 0 1 7.4 .9 1.9 1.9 0 0 1-1 2.8l-4.3 2.5a6.4 6.4 0 0 1-7.4-.9 1.71 1.71 0 0 1 .4-2.4zM70.7 160h.1M70.9 160.1l-.1-.1-2.7 1.6M71 160.1l-2.8 1.5M71 160.2h.2M71.1 160.2l-2.8 1.5M71.2 160.2l-2.7 1.6-.1-.1M71.2 160.3h.1M71.3 160.3l-2.7 1.6M71.3 160.3h.1M71.4 160.4h.1M71.4 160.4l-2.7 1.5"/>
<path d="M71.9 163.1a1.34 1.34 0 0 0 1.5 1.6h1.5l.8-.3M75.2 162.1v.8M75.2 162.1l-.8 .2-.8-.1M76.1 162.6l3.5-2-4.2 2.4a2.58 2.58 0 0 1-2.8-.3M76.1 162.6l-1.7 .4-1.8-.2M77.9 160.5l-2.7 1.6M78 160.5l-2.8 1.6M79.6 161.4l-4.2 2.4a2.18 2.18 0 0 1-3.1-.7l.1-.3M80.1 160.7l-.5 .7M80.6 160.8a1.04 1.04 0 0 1-.6 1.2l-4.3 2.4M81.4 161.1a1.7 1.7 0 0 1 1 1.7 1.7 1.7 0 0 1-1.2 1.5l-4.3 2.5a5.7 5.7 0 0 1-6.6-.9 1.64 1.64 0 0 1 .9-2.4M81.8 161.5l-.9 1-4.3 2.4a5.1 5.1 0 0 1-5.7-.6l-.2-.4"/>
<path d="M81.9 171.3l-1.4 .7M82.3 162.1l-.7 .8-4.7 2.7M87 168.7l-.2 .1M87.2 168.6l-3.5 2M87.2 168.6l-.7 .4M87.2 168.6a1.19 1.19 0 0 1 .3 1.3 1.19 1.19 0 0 1-1.1 .8l-1.6 .2-1.1-.3M89 167.2a2.13 2.13 0 0 1 1.1 2 2.13 2.13 0 0 1-1.5 1.8l-.3 .3M89.8 166.7l.3 .8v1.5M138.4 171.1l3.4 1.9M138.4 171.1a26.6 26.6 0 0 0 .3 19.6l21.1 7a14.4 14.4 0 0 0 10.8-.8l2.7-1.5M139.1 169.3l3.8-2.2 9.9 5.8-.3 .1M139.1 169.3l-.7 1.8"/>
<path d="M140.8 168.4l1 .5M141.5 168l.3 .1M141.9 173.7h.1M141.9 173.7l5.4-3.1zM142.1 173.8h.1M142.1 173.8l5.4-3.1zM142.3 173.9l.1 .1M142.4 174l5.4-3.1zM142.6 174.1h.1M142.6 174.1l5.4-3.1zM142.9 174.2v.1M142.9 174.3l5.4-3.2z"/>
<path d="M143 167.2l-1.2 .8v5.7M143.1 174.4h.1M143.1 174.4l5.4-3.1zM143.3 174.5h.1M143.4 174.5l5.4-3.1zM143.6 174.7h.1M143.6 174.7l5.4-3.1zM143.8 174.8h.1M143.9 174.8l5.3-3.1zM144.1 174.9v.1M144.1 175l5.4-3.1zM144.3 175.1h.1"/>
<path d="M144.4 175.1l5.3-3.1zM144.6 175.2h.1M144.6 175.2l5.4-3.1zM144.8 175.4h.1M144.9 175.4l5.3-3.1zM145.1 175.5h.1M145.1 175.5l5.4-3.1zM145.3 175.6l.1 .1M145.4 175.7l5.3-3.1zM145.6 175.8h.1M145.6 175.8l5.4-3.1zM145.8 175.9l.1 .1"/>
<path d="M145.9 176l5.3-3.1zM146.1 176.1h.1M146.1 176.1l5.4-3.1zM146.3 176.2h.1M146.3 176.2l5.4-3zM146.6 176.4h.1M146.6 176.4l5.4-3.1zM146.8 176.5h.1M146.8 176.5l5.4-3.1zM147 176.7h.1M147.1 176.7l5.4-3.1zM147.1 169.6v1"/>
<path d="M147.2 170.6l-5.4 3.1M147.3 170.6l-5.5 3.1M147.3 170.7h.1M147.5 170.7l-5.6 3.1M147.6 170.8l.1 .1M147.8 170.9l-5.6 3M147.8 170.9l.1 .1M148 171l-5.6 3.1M148 171.1l.1 .1M148.3 171.1l-5.6 3.1M148.3 171.2l.1 .1M148.5 171.3l-5.6 3.1"/>
<path d="M148.5 171.4l.2 .1M148.8 171.4l-5.6 3.1M148.8 171.5l.1 .1M149 171.6l-5.6 3M149 171.7h.1M149.2 171.7l-5.5 3.1M149.3 171.8l.1 .1M149.5 171.9l-5.6 3M149.5 172h.1M149.7 172l-5.6 3.1M149.8 172.1l.1 .1M150 172.1l-5.6 3.1"/>
<path d="M150 172.2l.1 .1M150.2 172.3l-5.5 3.1M150.3 172.4l.1 .1M150.5 172.4l-5.6 3.1M150.5 172.5l.1 .1M150.7 172.6l-5.6 3M150.8 172.7h.1M151 172.7l-5.6 3.1M151 172.8l.1 .1M151.2 172.9l-5.6 3M151.3 173h.1M151.5 173l-5.6 3.1"/>
<path d="M151.5 173.1l.1 .1M151.7 173.2l-5.6 3M151.8 173.2l.1 .1M152 173.3l-5.6 3M152 173.4h.1M152.2 173.4l-5.6 3.1M152.3 173.5l.1 .1M152.5 173.6l-5.6 3M152.5 172.7v1l-5.4 3.1M153.4 179a2.01 2.01 0 0 0 1.3 2.7 7.2 7.2 0 0 0 6.3 0M154.3 178.5a1.87 1.87 0 0 0 1.7 2.3l1.9 .2 1.3-.1 1.1-.5M154.6 178.3a5.2 5.2 0 0 0 5.7 .5"/>
<path d="M159.9 175.3a13.8 13.8 0 0 1 13.6 .6 3.6 3.6 0 0 1 0 6.2l-9.4 5.5M159.9 175.3l-8.5 4.9a4.1 4.1 0 0 0-2.5 4.8 8 8 0 0 0 6.6 3.9 14 14 0 0 0 8.7-1.3M159.9 176.9l-1.6 .5-1.6-.3M159.9 177v1.7M159.9 177l-1.6 .4-1.7-.2M165.3 173.8l-5.4 3.1M165.4 173.8l-5.5 3.2M168.7 174l-7 4a8.8 8.8 0 0 1-7 .4M168.7 174l-8.4 4.8M169.8 174.2l-.4 .9-.6 .4-8.5 5M170.7 174.4a2.06 2.06 0 0 1-1.2 2.4l-8.5 4.9M171.2 177.8l-8.5 4.9a10.7 10.7 0 0 1-10.7-.5l-1.1-1.5"/>
<path d="M172.3 175.1a3.3 3.3 0 0 1 .5 5.8l-9.4 5.5a12.3 12.3 0 0 1-12.1-.6 3.2 3.2 0 0 1-.2-5.4l.9-.6M173.2 175.8l-.8 1.1-1.2 .9M174 176.9l-.5 .8-1.1 1-9 5.2a12.4 12.4 0 0 1-12-.4l-1.4-1.7M175.7 160.8l1.6 1.2M177.3 162l11.7 11.8M177.3 165.2l12.4 12.6M189 173.8a27 27 0 0 1 .3 12.3M203.7 163.3l1.2 1.1 7.4 4.3M212.3 168.7l1.3 .6M212.3 168.7l13 4.4M213.6 169.3l12 4M220.7 161.8l4.6 1.5"/>
<path d="M220.7 161.8l.2 .1M231.4 171a7.9 7.9 0 0 1-6.1 .5M231.4 162.9a7.9 7.9 0 0 1-6.1 .4M231.4 172.7a7.9 7.9 0 0 1-6.1 .4M232.3 172.1a7.4 7.4 0 0 1-6.7 1.2M232.3 170.9v1.2M233.8 169.6a4.2 4.2 0 0 0 4.6-.8 1 1 0 0 0-.4-1.5l-.4 .5v1.6l-.3 .3M237.7 167.8a1.02 1.02 0 0 1-.2 1.7M239.1 166.6l.3 .2M239.1 166.6a1.9 1.9 0 0 1 .9 1.8 1.9 1.9 0 0 1-1.3 1.7 7.1 7.1 0 0 1-6 .2M239.1 171.9a6.9 6.9 0 0 1-6.8 .2M239.4 166.8a2.13 2.13 0 0 1 1.1 2 2.13 2.13 0 0 1-1.4 1.9 7.9 7.9 0 0 1-6.7 .2"/>
<path d="M240.4 165.8l-9 5.2 1.3-.7-.4 .6M240.4 165.8l-1.3 .8M240.6 168.6a3.2 3.2 0 0 1-2.9 3.9 8.1 8.1 0 0 1-5.3-.4M241.9 163.8a2.42 2.42 0 0 1-1.5 2M176.8 194.1l7.1-4.1a2.11 2.11 0 0 1 .8 2.1 2.11 2.11 0 0 1-1.4 1.6 8 8 0 0 1-6.5 .4zM183.6 190.3l-.5 .2M183.9 190l-1.4 .8M187.5 187.1l1.2 1.2M188.7 186.4l.6-.3-3.2 1.9 1.2 .8 .9 1.1a26.6 26.6 0 0 1-3.2 6 14.5 14.5 0 0 1-11.7-.6M189 186.3l.1 .4-.9 3.2M255.2 189.7l2.1-1.5 2-1.2 2.3-.9 2-.5a17.5 17.5 0 0 1 20.5 14.2l.3 2.4M255.2 189.7a17.5 17.5 0 0 0-4.6 19.7"/>
<path d="M284 199l-19.1 11.2a12.7 12.7 0 0 1-9.7 .8l-4.6-1.6M250.6 209.4l1.6 3.1 2.1 2.5M252.6 213h.1M266.3 212.7a15.8 15.8 0 0 1-12.1 .9M266.3 212.7a16.4 16.4 0 0 1-13.7 .3M266.5 201.2a1 1 0 0 1 1.4-.4 1 1 0 0 1 .3 1.4l-.3 .9a1.63 1.63 0 0 1-2.2 1.1 2.4 2.4 0 0 1 .8-3zM266.9 200.9l-.5 1.4-1 1M284.4 202.2a17.6 17.6 0 0 1-22.4 17.5l-2.3-.8-1.8-1-2-1.3-1.7-1.5M284.4 202.2l-18.1 10.5M284.4 202.2h.1M49.4 235.2a24.2 24.2 0 0 1 12.3-2.4l16 3.1M62.5 230l-4.8 1-3.9 1.5-4.1 2.5-3.5 3.1"/>
<path d="M63.9 230a25.4 25.4 0 0 1 11.3 2.1M63.9 230h-1.4M63.9 230l11.3 2.1M75.2 232.1l2.8 1.5 1.8 1.2 2.2 1.8 2 2.1M77.7 235.9l2.4 .6 1.5 .8M81.6 237.3l2.4 1.4M84 238.6l2.2 2.9M61.5 250.2l1 .6M62.2 249.8l.3 .1M62.5 254.9l-4.5-2.7 5.6-3.2 10 5.7-.3 .2M62.6 255.5h.1M62.6 255.5l5.4-3.1z"/>
<path d="M62.8 255.6h.1M62.9 255.6l5.4-3.1zM63.1 255.8h.1M63.1 255.8l5.4-3.1zM63.4 255.9h.1M63.4 255.9l5.4-3.1zM63.6 256v.1M63.6 256.1l5.4-3.2zM63.8 249.1l-1.3 .7v5.7M63.8 256.2h.1M63.9 256.2l5.4-3.1zM64.1 256.3v.1"/>
<path d="M64.1 256.4l5.4-3.2zM64.3 256.5h.1M64.4 256.5l5.3-3.1zM64.6 256.6h.1M64.6 256.6l5.4-3.1zM64.8 256.8h.1M64.9 256.8l5.4-3.1zM65.1 256.9h.1M65.1 256.9l5.4-3.1zM65.3 257l.1 .1M65.4 257.1l5.3-3.1zM65.6 257.2h.1"/>
<path d="M65.6 257.2l5.4-3.1zM65.8 257.3l.1 .1M65.9 257.4l5.3-3.2zM66.1 257.5h.1M66.1 257.5l5.4-3.1zM66.3 257.6h.1M66.4 257.6l5.3-3.1zM66.6 257.8h.1M66.6 257.8l5.4-3.1zM66.8 257.9h.1M66.8 257.9l5.4-3.1zM67.1 258v.1"/>
<path d="M67.1 258.1l5.4-3.1zM67.3 258.2h.1M67.4 258.2l5.3-3.1zM67.6 258.3h.1M67.6 258.3l5.4-3.1zM67.8 258.5h.1M67.8 258.5l5.4-3.1zM67.9 251.4v1l-5.4 3.1 5.5-3.1M68.1 252.5h.1M68.3 252.5l-5.6 3.1M68.3 252.6l.1 .1M68.5 252.7l-5.6 3"/>
<path d="M68.6 252.8h.1M68.8 252.8l-5.6 3.1M68.8 252.9l.1 .1M69 252.9l-5.6 3.1M69 253.1h.2M69.3 253.1l-5.6 3.1M69.3 253.2l.1 .1M69.5 253.2l-5.6 3.1M69.5 253.4h.1M69.7 253.4l-5.5 3M69.8 253.5h.1M70 253.5l-5.6 3.1"/>
<path d="M70 253.6l.1 .1M70.3 253.7l-5.6 3M70.3 253.8h.1M70.5 253.8l-5.6 3.1M70.5 253.9l.1 .1M70.7 254l-5.5 3M70.8 254.1h.1M71 254.1l-5.6 3.1M71 254.2l.1 .1M71.2 254.2l-5.5 3.1M71.3 254.3l.1 .1M71.5 254.4l-5.6 3.1"/>
<path d="M71.5 254.5l.1 .1M71.7 254.5l-5.6 3.1M71.8 254.6l.1 .1M72 254.7l-5.6 3M72 254.8h.1M72.2 254.8l-5.6 3.1M72.3 254.9l.1 .1M72.5 255l-5.6 3M72.5 255.1h.1M72.7 255.1l-5.6 3.1M72.7 255.2l.2 .1M73 255.2l-5.6 3.1"/>
<path d="M73 255.3l.1 .1M73.2 255.4l-5.6 3.1M73.3 254.5v1l-5.4 3.1M80.6 258.8v1.7M82.4 259.8a8.8 8.8 0 0 1-6.9 .4M86.1 255.6l-5.9 3.4-1.7 .2-1.1-.3M86.2 255.6l-6 3.4-1.7 .2-1.1-.2M89.4 255.8l-8.4 4.8a5.2 5.2 0 0 1-5.6-.5M90 258.7l-.4 2.3M90 258.3v.4l-8.3 4.8a6.7 6.7 0 0 1-7.3-.7 1.65 1.65 0 0 1-.2-2M90.1 258.3v-.7a25.8 25.8 0 0 0-3.9-16.1l-5.8-3.3-1.8-.7-16.4-3.2a16.6 16.6 0 0 0-9.9 1.3l-6.1 2.5a25.3 25.3 0 0 0-5.7 24.5M90.2 256.8l-9.2 5.5a5.1 5.1 0 0 1-5.7-.7l-.3-.9 .1-.4"/>
<path d="M90.2 255.9a14.2 14.2 0 0 0-9.6 1.2l-8.5 4.9M40.5 262.6l14.2 8.1M54.7 270.8l1.9 .8M72.1 262a4.1 4.1 0 0 0-2.4 4.8 8 8 0 0 0 6.5 3.9 14.3 14.3 0 0 0 10.4-2.3M72.7 261.7a3.3 3.3 0 0 0-2.2 2.7 3.3 3.3 0 0 0 1.5 3.2 12.3 12.3 0 0 0 12.2 .6l3.6-2.1M86.6 268.4a25.4 25.4 0 0 1-10.5 9.7l-19.5-6.5M87.8 266.1l-1.2 2.3M89 262.9l-1.2 3.2M89.6 261l-.5 1.9-4.9 2.8a12.4 12.4 0 0 1-12-.4l-1.5-1.7M89.6 261l-6.1 3.5a10.7 10.7 0 0 1-10.7-.5l-1.2-1.5"/>
</g>
<!-- layer: Visible Narrow -->
<g fill="none" stroke="#000" stroke-width=".25">
<path d="M60.9 39.9v3.2l-.2 .4M62.3 39.8l-.3 .2v1.6M62.4 39.8l-.2 .1v38.4l.5 1.3v59.6l-.5 .4v9.8l.2 .6M66 39.6l.1 .1v38.4l-.3 1.4v59.6l.3 .3v9.8l-.1 .6M289.8 37.4v46.4M300.9 39.5l.2 .7M300.9 39.5l-4.2 2.4M300.9 39.5a4.5 4.5 0 0 1 5.9 .2l.8 1.6 .3 1-.3 .5M307.8 35.5v50.2M49.3 53.7l-.4 .6-4.8 2.8M50.7 56.2h-.7l-4.8 2.7v.4M53.2 60l-.3 .6-.4 .2"/>
<path d="M54.1 55.3l.2-.1 1.2 .4M54.2 57.8l-.3 .6-.7 .4M56 58.8l-.3 .6-.7 .4M56.2 52.5h-.6l-3.5 2M56.2 53.2h-.5l-2.9 1.7M56.2 54.6l-.8-.2-1.7 .9M60.9 43.6v32.9M62 43.5v33.7M73.5 41.1l.2 .1v109.4l-.2 .7M75.6 41.9v109.4l-.3 .6M83.1 46.2v109.4l-.4 .6M83.9 46.8v109.4l-.4 .6"/>
<path d="M90.8 53.7l-.1 38.4-.8 1.1v59.2M136.7 58.5h-1.1l-7.1 4.1M136.7 59.9l-1 .1-5.9 3.4M146 59.2v47.4M199.8 58.3l-.9 1.3M201.6 49l-.5 .5v38.4M201.7 45.8l-.3 .6v.9M201.9 47l-.4 .2M202 46.8l-.4 .3M204.2 53.4l-.5 .5v109.4M205.2 54.4l-.3 .6v109.4M212.7 58.7l-.4 .6v109.4"/>
<path d="M213.6 59.1l-.2 .6v109.5l.2 .1M233.9 47.4l.4 .2M240.1 57.4l.3 .6v8M240.8 54.3l.4 .3M277.7 49.9v21.4M290.4 52.7v.5a.65 .65 0 0 1-.7 .8M290.5 52.7h-.8M296.7 41.9a15.7 15.7 0 0 0-6.9 10.8M296.7 41.9l.2 .7M296.9 42.6l4.2-2.4 3.9 6.6M296.9 42.6l3.8 6.7 4.3-2.5M296.9 42.6a14.5 14.5 0 0 0-6.4 10.1"/>
<path d="M298 53.9h-7.6v21.2l-.7 .2M298 53.9v21.2M298.7 53.7v21.3M298.7 53.7l-.7 .2M301 49.9l-.3-.7a5.9 5.9 0 0 0-2.7 4.7M301.1 40.2a4.2 4.2 0 0 1 5.5 .2l.8 1.4 .2 1M305 46.8l.2 .7M305 46.8a1.56 1.56 0 0 1 2-.1 1.56 1.56 0 0 1 .4 2.1M305.2 47.5l-4.8 2.8-1.2 1.6-.4 1.8M305.2 47.5a1.34 1.34 0 0 1 1.5-.2 1.34 1.34 0 0 1 .7 1.5M307.4 48.8v21.2M307.6 42.8l.1 1.1 .2-.4"/>
<path d="M48.3 71.1l.5 .2M48.7 71.4h-.7l-4.8 2.8M48.7 71.9h-.7l-4.8 2.8M48.9 72.2l-.4 .7-4.8 2.7M49.3 71.3l.5 .2M51.5 75.3l-3.6 2.1M53 72.5l.2-.1 .7 .1M54.7 60.8l-.4 .6-1.8 1M55.3 68.9l-.7-.1-2.1 1.2M55.4 62h-.7l-2.2 1.3M55.4 68.6h-.7l-2.2 1.2M56 69.5v.5"/>
<path d="M69.8 78.8h.1M69.8 78.8l-.3 1.4M122.9 61l-.7 1.2-9.7 5.6M125.7 65.9h-1.4l-9.6 5.5v.8M130.8 73.6l-.7 1.2-.7 .4M132.6 64.2l.3-.2 2.5 .8M132.8 69.1l-.7 1.3-1.3 .7M133.6 75.2l-.7 1.2-3.5 2.1M135 77.6h-1.4l-4.2 2.5M136.3 71.2l-.7 1.2-1.3 .8M136.7 62.8l-1.6-.5-3.4 1.9M148.3 61.8v42.4"/>
<path d="M148.7 62.2v41.6M195.6 74.5l-.6 .4-.3 .7M195.7 73.7l-1.7 1-.3 .7M198.4 62.7l-.6 .3h-.8M199.5 74.4h.3M199.5 63.3h.3M225.6 63.1l-.3 .6v38.4M231 62.6l.4 .7-.1 8.5M231.3 71.8l.1 29.8M231.7 71.8h-.4M231.7 71.1v.7M234.8 65.8l2.1-1.3a2.09 2.09 0 0 1 2.2-.3 2.09 2.09 0 0 1 1.3 1.8"/>
<path d="M234.8 65.8a7.9 7.9 0 0 0-3.4 5.4l.3-.1M234.8 65.8l.1 .3M234.9 66.1l2.1-1.2 2 3.3M234.9 66.1l1.9 3.3M234.9 66.1a7.3 7.3 0 0 0-3.2 5M235.9 71.7v10.6M235.9 71.7h-.4M236.8 69.4l.1 .4M236.8 69.4l-.9 1-.4 1.4M236.9 69.8l-.6 .6-.4 1.3M237 64.5l.1 .4a1.93 1.93 0 0 1 2-.4 1.93 1.93 0 0 1 1.2 1.7M239 68.2l-2.2 1.2"/>
<path d="M239 68.2l.1 .3a.67 .67 0 0 1 .7 0 .67 .67 0 0 1 .4 .7l.1-.1a.81 .81 0 0 0-.4-.9 .81 .81 0 0 0-.9 0M239.1 68.6l-2.2 1.2M240.2 69.2v10.6M240.3 66.2v.6l.1-.2M240.3 79.6l-.6 1.5-.6 .6M240.4 66l-.1 .2M240.4 77.8l-.1 .1M240.4 66l.1 .6M240.4 77.8l-.1 .6M240.4 77.2l-.1 .2M240.5 77.2l-.1 10.5M240.5 66.6v10.6"/>
<path d="M289.8 76.5a4 4 0 0 0 5.9 3.3l1-.5M290.5 76.2l-.8 .3M290.5 76.3a3.7 3.7 0 0 0 5.4 3.1l1-.5-.2 .4M298 75.1h-7.6v1.2M298 75.1l.7-.1a1.34 1.34 0 0 0 .7 1.4 1.34 1.34 0 0 0 1.5-.2M298 75.1a1.57 1.57 0 0 0 1 1.8 1.57 1.57 0 0 0 2-.7M300.9 76.9l-4.2 2.5M301.1 76.4l-.2 .5M302.9 75.4l-2 1.5M305 74.2l.2-.4-4.3 2.4M307.7 69.6l-.3 .4a4.7 4.7 0 0 1-2.2 3.8M307.7 66.2l.2-.1-.2 1.1"/>
<path d="M307.9 64.7l-.2 .4M50.7 87l.7 .5M51 82.4v2.4l.9 1v59.3M51.1 82.6v.9M72.7 81.8h.1M72.7 81.8l-1.3 .4M88.1 89.4h.1M88.1 89.4l-.9 1.1M88.2 89.5l-.9 1.1M121 95.7l.9 .5M121.6 96.5h-1.4l-9.6 5.5M121.6 97.4h-1.4l-9.6 5.6"/>
<path d="M122 98.1l-.7 1.2-9.6 5.5M123 96.1l.9 .5M130.3 98.6l.4-.2 1.4 .3M134.9 91.3l-1.3-.2-4.2 2.4M135 90.8h-1.4l-4.2 2.4M136.3 92.5v1.1M202.1 89.5v58.6l-1 1v9.8M231.7 82.4v-10.6h3.8v10.6h-3.8v.5M231.7 82.4h-.4M231.7 82.9l-.3 .2a2.06 2.06 0 0 0 1.2 1.8 2.06 2.06 0 0 0 2.2-.4M231.7 82.9a1.91 1.91 0 0 0 1.2 1.7 1.91 1.91 0 0 0 2-.3M234.9 84.3l-.1 .2"/>
<path d="M235.9 82.3a.68 .68 0 0 0 .3 .7 .68 .68 0 0 0 .8-.1M237.1 83l-.1 .3M238 82.5l-3.2 2M239.1 81.7l-2.2 1.4a.81 .81 0 0 1-1 .2 .81 .81 0 0 1-.4-.9l.4-.1M239.1 81.7l-.1 .2M239.7 96.8v59.6l.7 1.3v9.8M240.4 93.1v3.3M127.3 104.2l-7.1 4.1M218 102.1h.1M219.6 102l-1.6 .1M220.7 100.5l.5 .4M220.9 100.6l.5 .3"/>
<path d="M225.3 102.1l.5 .3v59.6l-.5 1.3v9.8l.3 .2M230.7 102v59.7l.7 1.2v9.8M321.9 117.6v9.7M322.6 117.5v9.6M331.2 117v5.1M331.5 118.3l.2-.1-.2 1.2M331.6 117.1l-.1 .2M331.8 117.1l-.1 20.9M69.5 139.8l.3 .3M72.7 138.2h.1M72.7 138.2l-1.3 .3M301.6 138.2v11.9"/>
<path d="M313.5 121.1l.1 44.7M314.2 120.7v6.6M314.3 127.2l-.8 .2M314.3 128.4a3.7 3.7 0 0 0 5.5 3.1l1-.5-.3 .5 4.3-2.5M314.3 128.4l-.7 .2a4 4 0 0 0 5.9 3.4l1.1-.5M321.9 127.3a1.64 1.64 0 0 0 .8 1.7 1.64 1.64 0 0 0 1.9-.2M321.9 127.3h-7.7l.1 1.1M322.6 127.1a1.34 1.34 0 0 0 .7 1.4 1.34 1.34 0 0 0 1.5-.1M322.6 127.1l-.7 .2M324.8 128.3l-.2 .5M326.8 127.5l-2 1.5 .2-.4M328.8 126.4l.2-.5-4.2 2.5"/>
<path d="M331.2 122.1l-.4 1.9-.8 1.1-.9 .8M331.5 121.7l-.3 .4M50.7 158.1l.5 .3M51 146v9.8l.5 .5M90.8 153.3v9.8l-.5 .6M156.8 154.7l-.2 .7M160.8 154v1.5l-.7 1.2M175.7 156.9v7.1l-.7 1.3M177.3 157.8v7.4l-.9 1.2M201.9 146.6l-.4 .2M202.4 151.3h.1M203.3 150.3l-.9 1"/>
<path d="M218 158.4h.1M219.6 158.3l-1.6 .1M240.9 154l.3 .2M330.3 156.1v15.3M331.7 148.7v6.6M53.2 162.4l.5 .4M75.2 161.2v.9M75.9 161.7v1M76.1 162.6l-.7 .4v.8l.3 .6M76.6 164.9l.3 .7v1.2l.4 .6M79.5 160.6h.1M79.6 160.6v.8l.4 .6"/>
<path d="M80.9 162.5l.3 .6v1.2l.4 .6M159.9 175.3v1.6M161.3 176.2v2M161.7 178l-1.4 .8v1.7l.7 1.2M168.5 173.9v.2M168.8 174v1.6l.7 1.2M171.2 177.8l.7 1.2v2.5l.7 1.2M220.7 161.8h.1M221.2 160.5l-.5 1.3M221.4 160.6l-.5 1.3M162.7 182.7l.7 1.2v2.5l.7 1.2M255.2 189.7v21.3l-1 2.6v1.5"/>
<path d="M264.9 185.4v24.8l1.4 2.5v7.7M283 195.9v3.9l1.4 2.4v1.3M54.7 232.1v1.2l.4 1.4M62.5 230v3l-.3 1.3M77.7 233.4v2.5l-.3 1.3M81.6 236.2v1.1l-.7 1.2M80.6 257.1v1.6M82 258v2M82.4 259.8l-1.4 .8v1.7l.7 1.2M89.3 255.8v.1M89.5 255.8v1.6l.6 .9M83.5 264.5l.7 1.2v2.5l.7 1.2"/>
</g>
<!-- layer: Visible -->
<g fill="#000">
<circle cx="66.3" cy="160.5" r=".25"/>
<circle cx="67.2" cy="161" r=".25"/>
</g>
<!-- layer: BORDER -->
<g fill="none" stroke="#000" stroke-width=".25">
<path d="M20 10.1h390v276.9h-390zM65 5.1v5M115 5.1v5M165 5.1v5M215 5.1v10M265 5.1v5M315 5.1v5M365 5.1v5M15 52.9h5M410 52.9h5M15 100.7h5M410 100.7h5"/>
<path d="M15 148.6h10M405 148.6h10M15 196.4h5M410 196.4h5M15 244.2h5M410 244.2h5M65 287v5M115 287v5M165 287v5M215 282.1v9.9M265 287v5M315 287v5"/>
<path d="M365 287v5"/>
</g>
<!-- layer: TITLEBLOCK -->
<path d="M230 240.1h180v46.9h-180zM230 250h180M254 240.1v9.9M288 240.1v46.9M349 240.1v46.9M288 260.1h122M349 277.1h61M359 277.1v9.9M395 277.1v9.9" fill="none" stroke="#000" stroke-width=".36"/>
<!-- layer: Detail Boundary -->
<g fill="none" stroke="#000" stroke-width=".25">
<path d="M86.5 44.5l-22.7 12.3M251.2 53.2l-7.1 11M247.2 101.5l3.2 4M243.2 149.1l-4.6 3.5M60.9 171.3l-5.7 9.9M86.6 172.9l10.2 9.6"/>
<circle cx="49.2" cy="64.7" r="16.6"/>
<circle cx="237.1" cy="75.1" r="13"/>
<circle cx="238.6" cy="90.8" r="13.6"/>
<circle cx="231.6" cy="157.9" r="8.8"/>
<circle cx="67.3" cy="160.3" r="12.7"/>
<circle cx="76.9" cy="163.8" r="13.3"/>
</g>
<g font-size="7">
<text x="286.3" y="31.8">LED RGB (2:1)</text>
<text x="80.7" y="41.8">GATILHO</text>
<text x="133.6" y="48.3">GATILHO (2:1)</text>
<text x="239.1" y="50.5">LED RGB</text>
<text x="242.7" y="113">TRAVA</text>
<text x="314" y="114.3">TRAVA (2:1)</text>
<text x="233.7" y="144.5">LED_BATT</text>
<text x="150.9" y="151.6">USB-C (2:1)</text>
<text x="250.4" y="181.8">LED_BATT (2:1)</text>
<text x="26.6" y="188.9">INTERRUPTOR</text>
<text x="91.2" y="190.1">USB-C</text>
<text x="47" y="227.4">INTERRUPTOR (2:1)</text>
<text x="289" y="270.6">Montagem_controle_FINAL</text>
<text x="366.3" y="272.3">#000A-1</text>
</g>
<g font-size="4.9">
<text x="289" y="248.5">Fernando Santini</text>
<text x="331.7" y="248.5">28/6/26</text>
<text x="289" y="258.6">PDF</text>
<text x="352.6" y="285.7">1</text>
<text x="399.1" y="285.7">1/3</text>
</g>
<g font-size="3.5">
<text x="39" y="8.8">1</text>
<text x="89" y="8.8">2</text>
<text x="139" y="8.8">3</text>
<text x="189" y="8.8">4</text>
<text x="239" y="8.8">5</text>
<text x="289" y="8.8">6</text>
<text x="339" y="8.8">7</text>
<text x="389" y="8.8">8</text>
<text x="16.3" y="30.2">A</text>
<text x="411.3" y="30.2">A</text>
<text x="16.3" y="78">B</text>
<text x="411.3" y="78">B</text>
<text x="16.2" y="125.9">C</text>
<text x="411.2" y="125.9">C</text>
<text x="16.2" y="173.7">D</text>
<text x="411.2" y="173.7">D</text>
<text x="16.3" y="221.6">E</text>
<text x="411.3" y="221.6">E</text>
<text x="16.4" y="269.4">F</text>
<text x="411.4" y="269.4">F</text>
<text x="39" y="290.8">1</text>
<text x="89" y="290.8">2</text>
<text x="139" y="290.8">3</text>
<text x="189" y="290.8">4</text>
<text x="239" y="290.8">5</text>
<text x="289" y="290.8">6</text>
<text x="339" y="290.8">7</text>
<text x="389" y="290.8">8</text>
</g>
<g font-size="2.5">
<text x="231" y="242.9">Dept.</text>
<text x="255" y="242.9">Technical reference</text>
<text x="289" y="242.9">Created by</text>
<text x="350" y="242.9">Approved by</text>
<text x="289" y="252.8">Document type</text>
<text x="350" y="252.8">Document status</text>
<text x="289" y="262.9">Title</text>
<text x="350" y="262.9">DWG No.</text>
<text x="350" y="279.9">Rev.</text>
<text x="360" y="279.9">Date of issue</text>
<text x="396" y="279.9">Sheet</text>
</g>
</svg>
